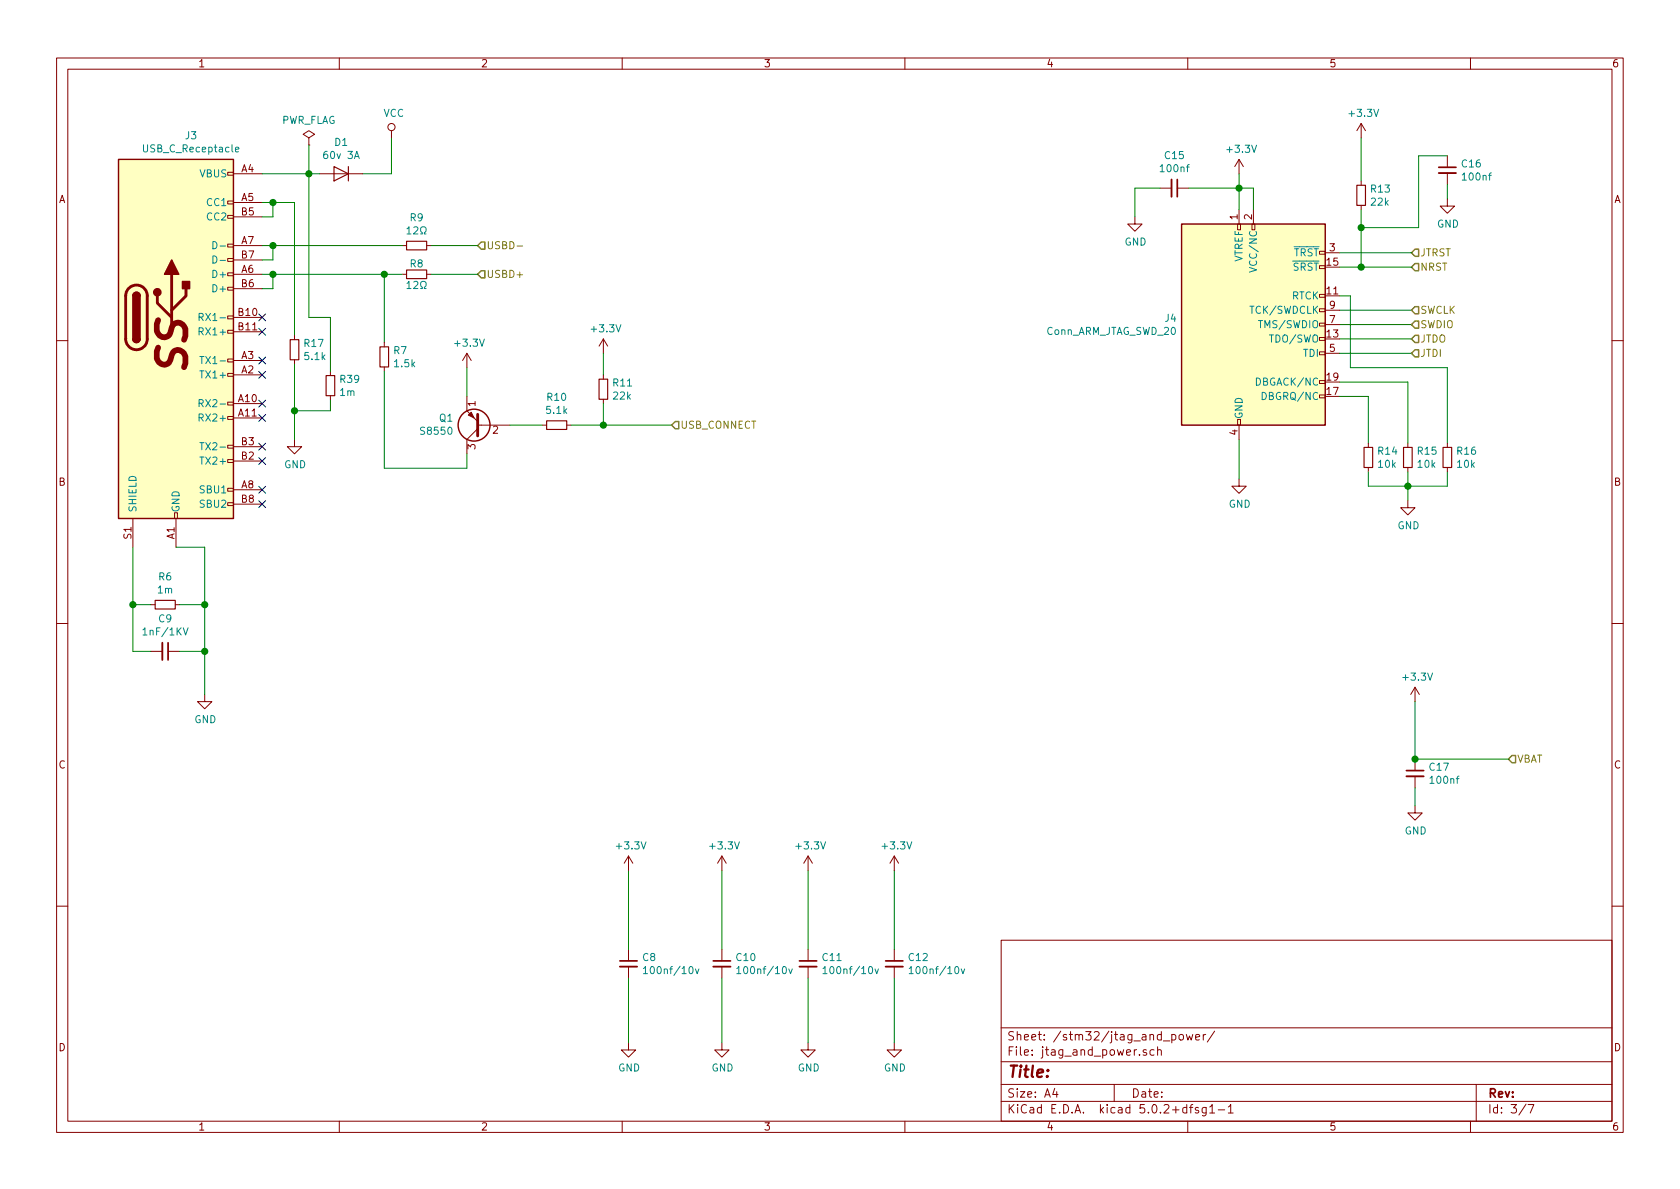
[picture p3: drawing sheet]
<svg xmlns="http://www.w3.org/2000/svg" width="297mm" height="210mm" viewBox="0 0 297 210" stroke-linecap="round" stroke-linejoin="round" font-family="sans-serif">
<g fill="none" stroke="#840000" stroke-width=".18">
<path d="M10 10.3h277v189.9h-277zM12 12.2h273v186.1h-273zM60 10.3v1.9M110 10.3v1.9M160 10.3v1.9M210 10.3v1.9M260 10.3v1.9M40.3 38.1h1v.5h-1zM40.3 35.6h1v.5h-1zM40.3 30.5h1v.5h-1zM41.3 30.7h5.1M41.3 35.8h5.1"/>
<path d="M41.3 38.3h5.1M54.6 24.4l1-.7-1-.6-1 .6 1 .7v1.2M54.6 25.6h.1M56.5 30.7h7.6M69.2 23.1v1.3M200.7 38.3v1.3h1.2l-1.2 1.3-1.3-1.3h1.3M205.1 33.3h2M208.2 33.3h2M218.8 39.6h.5v1h-.5zM219.1 28.2v2.5M219.1 37.1v2.5M219.1 28.2l-.8 1.3"/>
<path d="M219.1 28.2l.7 1.3M221.4 39.6h.5v1h-.5zM221.6 37.1v2.5M240.7 21.8v2.6M240.7 32v.8M240.7 36.3v.8M240.7 21.8l-.8 1.3M240.7 21.8l.7 1.3M255.9 35.2v1.2h1.3l-1.3 1.3-1.3-1.3h1.3M255.9 27.6v2M255.9 30.6v2M40.3 58.4h1v.5h-1z"/>
<path d="M40.3 55.9h1v.5h-1zM40.3 50.8h1v.5h-1zM40.3 48.3h1v.5h-1zM40.3 45.7h1v.5h-1zM40.3 43.2h1v.5h-1zM41.3 48.5h5.1M41.3 43.4h5.1M41.3 56.1h5.1M41.3 58.7h5.1M41.3 51h5.1M41.3 46h5.1M52.1 59.3v.8"/>
<path d="M71.1 48.5h.8M71.1 43.4h.8M75.4 48.5h.8M75.4 43.4h.8M106.7 59.9v2.6M106.7 59.9l-.8 1.3M106.7 59.9l.7 1.3M233.3 54.6h1v.5h-1zM233.3 59.7h1v.5h-1zM233.3 57.1h1v.6h-1zM233.3 52.1h1v.5h-1zM233.3 47h1v.5h-1z"/>
<path d="M233.3 44.4h1v.6h-1zM234.3 44.7h2.6M234.3 57.4h2.6M234.3 54.9h2.6M10 60.2h2M40.3 78.7h1v.5h-1zM40.3 73.7h1v.5h-1zM40.3 71.1h1v.5h-1zM40.3 66h1v.5h-1zM40.3 63.5h1v.5h-1zM41.3 71.4h5.1M41.3 73.9h5.1"/>
<path d="M41.3 66.3h5.1M41.3 63.7h5.1M41.3 79h5.1M52.1 77.7v1.3h1.2l-1.2 1.3-1.3-1.3h1.3M52.1 63.6v.8M58.4 65.7v.7M58.4 70v.7M67.9 60.6v.7M67.9 64.9v.8M82.5 70.1v2.5l2 1.9M82.5 62.5v2.5M82.5 62.5l-.7 1.2"/>
<path d="M82.5 62.5l.8 1.2M84.5 75.2h5.7M84.5 75.8l-2 1.9v2.6M95.9 75.2h.7M100.2 75.2h.8M106.7 66.3v.8M106.7 70.6v.8M218.8 74.2h.5v1h-.5zM219.1 75.2v2.5M233.3 69.8h1v.6h-1zM233.3 67.3h1v.5h-1zM233.3 62.2h1v.5h-1z"/>
<path d="M234.3 62.5h2.6M241.9 78.4v.7M248.9 78.4v.7M255.9 78.4v.7M285 60.2h2M23.5 91.7v5.1M30.9 90.7h.5v1h-.5zM31.1 91.7v5.1M40.3 88.9h1v.5h-1zM40.3 86.4h1v.5h-1zM40.3 81.3h1v.5h-1zM41.3 86.6h5.1"/>
<path d="M41.3 81.5h5.1M41.3 89.1h5.1M219.1 84.7v1.3h1.2l-1.2 1.2-1.3-1.2h1.3M241.9 82.7v.7M248.9 88.5v1.3h1.3l-1.3 1.3-1.3-1.3h1.3M248.9 82.7v.7M255.9 82.7v.7M10 110.3h2M26.7 106.9h.7M26.7 115.2h2M29.7 115.2h2M31 106.9h.7"/>
<path d="M285 110.3h2M36.2 122.8v1.3h1.3l-1.3 1.2-1.3-1.2h1.3M250.2 121.5l-.8 1.3M250.2 121.5v2.6M250.2 134.2v2.1M250.2 137.3v2M250.2 121.5l.8 1.3M111.1 151.4v2.5M111.1 151.4l-.7 1.2M111.1 151.4l.8 1.2M127.6 151.4v2.5M127.6 151.4l-.7 1.2"/>
<path d="M127.6 151.4l.8 1.2M142.9 151.4v2.5M142.9 151.4l-.8 1.2M142.9 151.4l.7 1.2M158.1 151.4v2.5M158.1 151.4l-.7 1.2M158.1 151.4l.8 1.2M250.2 142.5v1.3h1.3l-1.3 1.2-1.3-1.2h1.3M10 160.2h2M111.1 167.9v2M111.1 170.9v2.1M127.6 167.9v2"/>
<path d="M127.6 170.9v2.1M142.9 167.9v2M142.9 170.9v2.1M158.1 167.9v2M158.1 170.9v2.1M177 166.3h108v32h-108zM285 160.2h2M60 198.3v1.9M110 198.3v1.9M111.1 184.4v1.3h1.3l-1.3 1.2-1.2-1.2h1.2M127.6 184.4v1.3h1.3l-1.3 1.2-1.2-1.2h1.2M142.9 184.4v1.3h1.2l-1.2 1.2-1.3-1.2h1.3"/>
<path d="M158.1 184.4v1.3h1.3l-1.3 1.2-1.3-1.2h1.3M160 198.3v1.9M177 194.8h108M177 191.8h108M177 187.8h108M177 181.8h108M186.5 192.5l-.4 1h1M186.8 193v1M197 191.8v3M202.7 185.7a.37 .37 0 0 0-.6 .1l.1 .2 .5 .2 .1 .1-.3 .3-.4-.1M204 185.7l-.4-.1-.3 .3 .1 .6 .2 .1 .4-.1M204.7 185.7a.37 .37 0 0 1 .6 .1v.8"/>
<path d="M204.7 185.1v1.5M207.2 183l.4-.1 .3 .3-.1 .6-.2 .1-.4-.1M208.5 183.1l.3-.2 .4 .2v.5l-.1 .2-.3 .1-.3-.1zM209.8 182.9l.2 1 .3-.7 .3 .7 .3-1M210 198.3v1.9M210.3 195.8h.6M210.9 195.3l-.4 .2v1.3M211.4 183.4l.7-.1-.1-.3-.4-.1-.2 .2 .1 .7h.5M211.9 195.9l-.4-.1-.2 .2 .1 .3 .5 .1v.3h-.6M212.8 182.9v1M213.2 182.9l-.4 .3M213.3 195.8v1.2l-.3 .3h-.4"/>
<path d="M213.3 195.9l-.5-.1-.3 .3 .1 .6 .2 .1 .5-.1M213.9 195.8l.4-.5v1.5M213.9 196.8h.9M214.8 182.3l-1.3 2M215.4 196.3h1.1M217.2 195.8l.4-.5v1.5M217.2 196.8h.8M260 198.3v1.9M261 191.8v6.5M269.8 195.2l-1.2 2M270.2 195.3h1l-.6 1.5"/>
<circle cx="69.2" cy="22.5" r=".63"/>
</g>
<g fill="none" stroke="#008400" stroke-width=".18">
<path d="M46.4 30.7h10.1M46.4 35.8h5.7v23.5M48.3 35.8v2.5h-1.9M54.6 25.6v30.5h3.8v9.6M69.2 24.4v6.3h-5.1M205.1 33.3h-4.4v5M210.2 33.3h11.4v3.8M219.1 30.7v6.4M240.7 24.4v7.6M240.7 37.1v10.1M255.9 32.6v2.6M255.9 27.6h-5.1v12.7h-10.1"/>
<path d="M46.4 48.5h24.7M46.4 43.4h24.7M48.3 48.5v2.5h-1.9M48.3 43.4v2.6h-1.9M67.9 48.5v12.1M76.2 48.5h8.3M76.2 43.4h8.3M236.9 59.9h12.7M236.9 54.9h12.7M236.9 57.4h12.7M236.9 52.3h1.9v12.7h17.1v13.4M236.9 47.2h12.7"/>
<path d="M236.9 44.7h12.7M52.1 64.4v13.3M58.4 70.7v1.9h-6.3M67.9 65.7v17.1h14.6v-2.5M82.5 65v5.1M90.2 75.2h5.7M101 75.2h17.7M106.7 62.5v3.8M106.7 71.4v3.8M219.1 77.7v7M236.9 70.1h5v8.3M236.9 67.6h12v10.8"/>
<path d="M236.9 62.5h12.7M23.5 96.8v18.4h3.2M31.1 96.8h5.1v26M241.9 83.4v2.6h14v-2.6M248.9 83.4v5.1M23.5 106.9h3.2M31.7 115.2h4.5M31.7 106.9h4.5M250.2 124.1v10.1h16.5M250.2 139.3v3.2M111.1 153.9v14M127.6 153.9v14"/>
<path d="M142.9 153.9v14M158.1 153.9v14M111.1 173v11.4M127.6 173v11.4M142.9 173v11.4M158.1 173v11.4"/>
</g>
<g fill="#ffffc2" stroke="#ffffc2" stroke-width=".18">
<path d="M208.9 39.6h25.4v35.6h-25.4z"/>
<path d="M21 28.2h20.3v63.5h-20.3z"/>
</g>
<g fill="none" stroke="#840000" stroke-width=".25">
<path d="M21 28.2h20.3v63.5h-20.3zM208.9 39.6h25.4v35.6h-25.4zM23.5 59.9a.63 .63 0 0 0 .6 .7 .63 .63 0 0 0 .7-.7M23.5 52.3a.63 .63 0 0 1 .6-.6 .63 .63 0 0 1 .7 .6"/>
<circle cx="83.8" cy="75.2" r="2.82"/>
</g>
<g fill="none" stroke="#008484" stroke-width=".18">
<path d="M41.6 26.4l.6-.1v-.2l-.4-.1-.2 .2 .1 .6h.5M35.2 56.1l.6-.1 .1-.2v-.3l-.2-.1h-.5v1.3M35.2 58.6h.6l.1-.2v-.3l-.2-.1h-.5v1.2M35.5 56.1l.4 .6M37.6 42.7a.64 .64 0 0 1 .8 .7 .64 .64 0 0 1-.8 .6zM37.6 45.3a.64 .64 0 0 1 .8 .6 .64 .64 0 0 1-.8 .6zM38.9 43.5h1M38.9 46h1M72 50.1l.3-.3v1.2M72 40.5l.3-.4v1.3M72 51h.7M72 41.4h.7"/>
<path d="M73.2 49.9l.5-.1 .2 .3-.1 .2-.7 .7h.8M73.2 40.2l.5-.1 .2 .4-.1 .2-.7 .7h.8M74.4 51h.3v-.2a.54 .54 0 0 1-.3-.7 .54 .54 0 0 1 .8-.3 .59 .59 0 0 1-.2 1v.2h.3M74.4 41.4h.3v-.3a.54 .54 0 0 1-.3-.7 .54 .54 0 0 1 .8-.2 .59 .59 0 0 1-.2 .9v.3h.3M220.9 47.3l1.3 .4-1.3 .4M35.2 71.3h.6l.1-.2v-.3l-.2-.1h-.5v1.2M35.2 73.9l.6-.1 .1-.2v-.3l-.2-.1h-.5v1.3M35.3 65.6h.8M35.3 63h.8M35.3 78.3h.8M35.5 71.3l.4 .6M35.7 63v1.3"/>
<path d="M35.7 78.3v1.2M223.2 69.4a.64 .64 0 0 1 .7 .6 .64 .64 0 0 1-.7 .7zM35.3 80.8h.8M32.4 111l.4 1.3 .4-1.3M113.8 171.3l.3-.4v1.3M113.8 172.2h.7M123 171.3l.3 .9 .3-.9M130.3 171.3l.3-.4v1.3M130.3 172.2h.7M139.5 171.3l.3 .9 .3-.9M145.5 171.3l.4-.4v1.3M145.5 172.2h.7"/>
<path d="M154.7 171.3l.3 .9 .3-.9M160.8 171.3l.3-.4v1.3M160.8 172.2h.7M170 171.3l.3 .9 .3-.9"/>
</g>
<g fill="none" stroke="#840000" stroke-width=".2">
<path d="M59.1 29.5l2.5 1.2-2.5 1.3zM61.6 29.5v2.5M239.9 32.8h1.5v3.5h-1.5zM71.9 47.7h3.5v1.6h-3.5zM71.9 42.7h3.5v1.5h-3.5zM51.3 60.1h1.5v3.5h-1.5zM57.7 66.4h1.5v3.6h-1.5zM67.2 61.3h1.5v3.6h-1.5zM96.6 74.4h3.6v1.5h-3.6zM105.9 67.1h1.5v3.5h-1.5zM241.2 79.1h1.5v3.6h-1.5zM248.2 79.1h1.5v3.6h-1.5z"/>
<path d="M255.1 79.1h1.6v3.6h-1.6zM27.4 106.2h3.6v1.5h-3.6z"/>
</g>
<g fill="#008400" stroke="#008400" stroke-width=".25">
<circle cx="248.9" cy="86" r=".51"/>
<circle cx="219.1" cy="33.3" r=".51"/>
<circle cx="36.2" cy="115.2" r=".51"/>
<circle cx="36.2" cy="106.9" r=".51"/>
<circle cx="23.5" cy="106.9" r=".51"/>
<circle cx="67.9" cy="48.5" r=".51"/>
<circle cx="106.7" cy="75.2" r=".51"/>
<circle cx="250.2" cy="134.2" r=".51"/>
<circle cx="48.3" cy="48.5" r=".51"/>
<circle cx="48.3" cy="43.4" r=".51"/>
<circle cx="48.3" cy="35.8" r=".51"/>
<circle cx="52.1" cy="72.6" r=".51"/>
<circle cx="54.6" cy="30.7" r=".51"/>
<circle cx="240.7" cy="40.3" r=".51"/>
<circle cx="240.7" cy="47.2" r=".51"/>
</g>
<path d="M207.1 31.7v3.1M254.4 30.6h3M28.7 113.7v3M248.7 137.3h3M109.6 170.9h3M126.1 170.9h3.1M141.4 170.9h3M156.6 170.9h3" fill="none" stroke="#840000" stroke-width=".33"/>
<path d="M208.2 31.7v3.1M254.4 29.6h3M29.7 113.7v3M248.7 136.3h3M109.6 169.9h3M126.1 169.9h3.1M141.4 169.9h3M156.6 169.9h3" fill="none" stroke="#840000" stroke-width=".3"/>
<path d="M84.5 48.5l.6-.6h.6v1.2h-.6zM85.1 42.8h.6v1.3h-.6l-.6-.7zM250.2 44.1h.6v1.2h-.6l-.6-.6zM250.2 46.6h.6v1.3h-.6l-.6-.7zM250.2 54.2h.6v1.3h-.6l-.6-.6zM250.2 56.8h.6v1.2h-.6l-.6-.6zM250.2 59.3h.6v1.3h-.6l-.6-.7zM119.4 74.5h.6v1.3h-.6l-.7-.6zM250.2 61.8h.6v1.3h-.6l-.6-.6zM267.3 133.6h.7v1.3h-.7l-.6-.7z" fill="none" stroke="#848400" stroke-width=".25"/>
<path d="M91.4 43.5h1" fill="none" stroke="#848400" stroke-width=".18"/>
<path d="M84.5 73.3v3.8z" fill="#840000" stroke="#840000" stroke-width=".51"/>
<path d="M82.8 73.4l.5-.5 .5 1z" fill="#840000" stroke="#840000" stroke-width=".18"/>
<path d="M22.7 51.1a1.9 1.9 0 0 1 2.1-.6 1.9 1.9 0 0 1 1.2 1.8v7.6a1.9 1.9 0 0 1-1.9 1.9 1.9 1.9 0 0 1-1.9-1.9v-7.7l.1-.5zM27.8 52.3v1.3l2.6 2.5M30.4 48.5v8.9M32.9 51v1.3l-2.5 2.6" fill="none" stroke="#840000" stroke-width=".51"/>
<g fill="#840000" stroke="#840000" stroke-width=".25">
<path d="M23.5 59.9h1.3a.63 .63 0 0 1-.7 .7 .63 .63 0 0 1-.6-.7z"/>
<path d="M23.7 51.9a.63 .63 0 0 1 .7-.2 .63 .63 0 0 1 .4 .6h-1.3z"/>
<path d="M23.5 52.3h1.3v7.6h-1.3z"/>
<path d="M32.3 49.8h1.2v1.2h-1.2z"/>
<path d="M30.4 46l1.2 2.5h-2.5z"/>
<circle cx="27.8" cy="51.7" r=".63"/>
</g>
<g fill="none" stroke="#000084" stroke-width=".18">
<path d="M45.7 58.1l1.3 1.2M45.7 55.5l1.3 1.2M47 58.1l-1.3 1.2M47 55.5l-1.3 1.2M45.7 78.4l1.3 1.2M45.7 73.3l1.3 1.2M45.7 70.8l1.3 1.2M45.7 65.7l1.3 1.2M45.7 63.1l1.3 1.3M47 78.4l-1.3 1.2M47 73.3l-1.3 1.2M47 70.8l-1.3 1.2"/>
<path d="M47 65.7l-1.3 1.2M47 63.1l-1.3 1.3M45.7 88.5l1.3 1.3M45.7 86l1.3 1.2M45.7 80.9l1.3 1.2M47 88.5l-1.3 1.3M47 86l-1.3 1.2M47 80.9l-1.3 1.2"/>
</g>
<text font-size="7.1" fill="#840000" x="33" y="65.3" transform="rotate(-90 33 65.3)">SS</text>
<text font-size="2.8" fill="#840000" x="178" y="190.5">Title:</text>
<g font-size="2.1" fill="#840000">
<text x="178" y="184">Sheet: /stm32/jtag_and_power/</text>
<text x="178" y="186.7">File: jtag_and_power.sch</text>
<text x="178" y="196.9">KiCad E.D.A. kicad 5.0.2+dfsg1-1</text>
<text x="178" y="194.1">Size: A4</text>
<text x="200" y="194.1">Date:</text>
<text x="263" y="194.1">Rev:</text>
<text x="263" y="196.9">Id: 3/7</text>
</g>
<g font-size="1.8" fill="#840000">
<text x="35" y="11.9">1</text>
<text x="85" y="11.9">2</text>
<text x="135" y="11.9">3</text>
<text x="185" y="11.9">4</text>
<text x="235" y="11.9">5</text>
<text x="285" y="11.9">6</text>
<text x="10.4" y="35.9">A</text>
<text x="42.7" y="30.5">A4</text>
<text x="42.7" y="35.6">A5</text>
<text x="285.4" y="35.9">A</text>
<text x="42.7" y="38.1">B5</text>
<text x="218.8" y="38.8" transform="rotate(-90 218.8 38.8)">1</text>
<text x="221.4" y="38.8" transform="rotate(-90 221.4 38.8)">2</text>
<text x="42.7" y="43.2">A7</text>
<text x="42.7" y="45.7">B7</text>
<text x="234.6" y="47">15</text>
<text x="235.1" y="44.4">3</text>
<text x="42.7" y="48.3">A6</text>
<text x="42.7" y="50.8">B6</text>
<text x="234.6" y="52.1">11</text>
<text x="42.2" y="55.9">B10</text>
<text x="42.2" y="58.4">B11</text>
<text x="234.6" y="59.7">13</text>
<text x="235.1" y="57.1">7</text>
<text x="235.1" y="54.6">9</text>
<text x="42.7" y="63.5">A3</text>
<text x="235.1" y="62.2">5</text>
<text x="42.2" y="71.1">A10</text>
<text x="42.7" y="66">A2</text>
<text x="84.1" y="71.9" transform="rotate(-90 84.1 71.9)">1</text>
<text x="234.6" y="69.8">17</text>
<text x="234.6" y="67.3">19</text>
<text x="42.2" y="73.7">A11</text>
<text x="87.1" y="76.7">2</text>
<text x="218.8" y="76.9" transform="rotate(-90 218.8 76.9)">4</text>
<text x="42.7" y="81.3">B2</text>
<text x="42.7" y="78.7">B3</text>
<text x="84.1" y="79.5" transform="rotate(-90 84.1 79.5)">3</text>
<text x="10.4" y="85.9">B</text>
<text x="42.7" y="86.4">A8</text>
<text x="42.7" y="88.9">B8</text>
<text x="285.4" y="85.9">B</text>
<text x="23.2" y="95.3" transform="rotate(-90 23.2 95.3)">S1</text>
<text x="30.9" y="95.3" transform="rotate(-90 30.9 95.3)">A1</text>
<text x="10.4" y="135.9">C</text>
<text x="285.4" y="135.9">C</text>
<text x="10.4" y="185.9">D</text>
<text x="285.4" y="185.9">D</text>
<text x="35" y="199.9">1</text>
<text x="85" y="199.9">2</text>
<text x="135" y="199.9">3</text>
<text x="185" y="199.9">4</text>
<text x="235" y="199.9">5</text>
<text x="285" y="199.9">6</text>
</g>
<g font-size="1.8" fill="#008484">
<text x="49.7" y="21.9">PWR_FLAG</text>
<text x="67.8" y="20.7">VCC</text>
<text x="238.7" y="20.7">+3.3V</text>
<text x="25.6" y="26.9">USB_C_Receptacle</text>
<text x="32.8" y="24.6">J3</text>
<text x="57.5" y="28.1">60v 3A</text>
<text x="59.2" y="25.8">D1</text>
<text x="206" y="28.1">C15</text>
<text x="217.1" y="27">+3.3V</text>
<text x="258.5" y="29.6">C16</text>
<text x="35.4" y="31.4">VBUS</text>
<text x="205.3" y="30.4">100nf</text>
<text x="242.4" y="34.1">R13</text>
<text x="258.7" y="31.9">100nf</text>
<text x="36.7" y="36.4">CC1</text>
<text x="36.7" y="39">CC2</text>
<text x="72.5" y="39.1">R9</text>
<text x="242.5" y="36.4">22k</text>
<text x="254.1" y="40.3">GND</text>
<text x="72.5" y="47.3">R8</text>
<text x="198.8" y="43.4">GND</text>
<text x="219.7" y="46.4" transform="rotate(-90 219.7 46.4)">VTREF</text>
<text x="222.2" y="47.4" transform="rotate(-90 222.2 47.4)">VCC/NC</text>
<text x="228.6" y="47.9">SRST</text>
<text x="228.7" y="45.3">TRST</text>
<text x="37.9" y="49.1">D+</text>
<text x="37.9" y="51.7">D+</text>
<text x="228.4" y="53">RTCK</text>
<text x="35.8" y="59.3">RX1+</text>
<text x="36.2" y="56.8">RX1-</text>
<text x="104.7" y="58.8">+3.3V</text>
<text x="184.9" y="59.2">Conn_ARM_JTAG_SWD_20</text>
<text x="206" y="56.9">J4</text>
<text x="221.4" y="55.5">TCK/SWDCLK</text>
<text x="223.1" y="58">TMS/SWDIO</text>
<text x="36.4" y="64.4">TX1-</text>
<text x="53.8" y="61.4">R17</text>
<text x="53.9" y="63.7">5.1k</text>
<text x="69.6" y="62.6">R7</text>
<text x="69.8" y="64.9">1.5k</text>
<text x="80.6" y="61.3">+3.3V</text>
<text x="224.8" y="60.6">TDO/SWO</text>
<text x="230.5" y="63.1">TDI</text>
<text x="36" y="66.9">TX1+</text>
<text x="60.2" y="70">1m</text>
<text x="60.2" y="67.7">R39</text>
<text x="96.8" y="70.9">R10</text>
<text x="108.5" y="68.3">R11</text>
<text x="108.5" y="70.7">22k</text>
<text x="222.5" y="68.2">DBGACK/NC</text>
<text x="223.7" y="70.7">DBGRQ/NC</text>
<text x="35.8" y="74.5">RX2+</text>
<text x="36.2" y="72">RX2-</text>
<text x="74.6" y="76.9">S8550</text>
<text x="77.7" y="74.6">Q1</text>
<text x="96.7" y="73.2">5.1k</text>
<text x="219.7" y="74.2" transform="rotate(-90 219.7 74.2)">GND</text>
<text x="36" y="82.2">TX2+</text>
<text x="36.4" y="79.6">TX2-</text>
<text x="50.2" y="82.8">GND</text>
<text x="243.7" y="80.4">R14</text>
<text x="243.8" y="82.7">10k</text>
<text x="250.7" y="80.4">R15</text>
<text x="250.7" y="82.7">10k</text>
<text x="257.7" y="80.4">R16</text>
<text x="257.7" y="82.7">10k</text>
<text x="35.5" y="87.2">SBU1</text>
<text x="35.5" y="89.8">SBU2</text>
<text x="217.2" y="89.8">GND</text>
<text x="24.1" y="90.7" transform="rotate(-90 24.1 90.7)">SHIELD</text>
<text x="31.7" y="90.7" transform="rotate(-90 31.7 90.7)">GND</text>
<text x="247.1" y="93.6">GND</text>
<text x="27.9" y="104.9">1m</text>
<text x="28.1" y="102.6">R6</text>
<text x="25.7" y="112.4">1nF/1KV</text>
<text x="28.1" y="110.1">C9</text>
<text x="248.2" y="120.4">+3.3V</text>
<text x="34.4" y="127.9">GND</text>
<text x="252.8" y="136.3">C17</text>
<text x="253" y="138.6">100nf</text>
<text x="248.4" y="147.6">GND</text>
<text x="109.2" y="150.2">+3.3V</text>
<text x="125.7" y="150.2">+3.3V</text>
<text x="140.9" y="150.2">+3.3V</text>
<text x="156.2" y="150.2">+3.3V</text>
<text x="113.7" y="169.9">C8</text>
<text x="114.6" y="172.3">100nf/10v</text>
<text x="130.3" y="169.9">C10</text>
<text x="131.1" y="172.3">100nf/10v</text>
<text x="145.5" y="169.9">C11</text>
<text x="146.4" y="172.3">100nf/10v</text>
<text x="160.7" y="169.9">C12</text>
<text x="161.6" y="172.3">100nf/10v</text>
<text x="109.3" y="189.5">GND</text>
<text x="125.8" y="189.5">GND</text>
<text x="141" y="189.5">GND</text>
<text x="156.3" y="189.5">GND</text>
</g>
<g font-size="1.8" fill="#848400">
<text x="86" y="44.1">USBD-</text>
<text x="251.1" y="45.3">JTRST</text>
<text x="251.1" y="47.9">NRST</text>
<text x="86" y="49.1">USBD+</text>
<text x="251.1" y="55.5">SWCLK</text>
<text x="251.1" y="58">SWDIO</text>
<text x="251.1" y="60.6">JTDO</text>
<text x="251.1" y="63.1">JTDI</text>
<text x="120.3" y="75.8">USB_CONNECT</text>
<text x="268.2" y="134.9">VBAT</text>
</g>
</svg>
